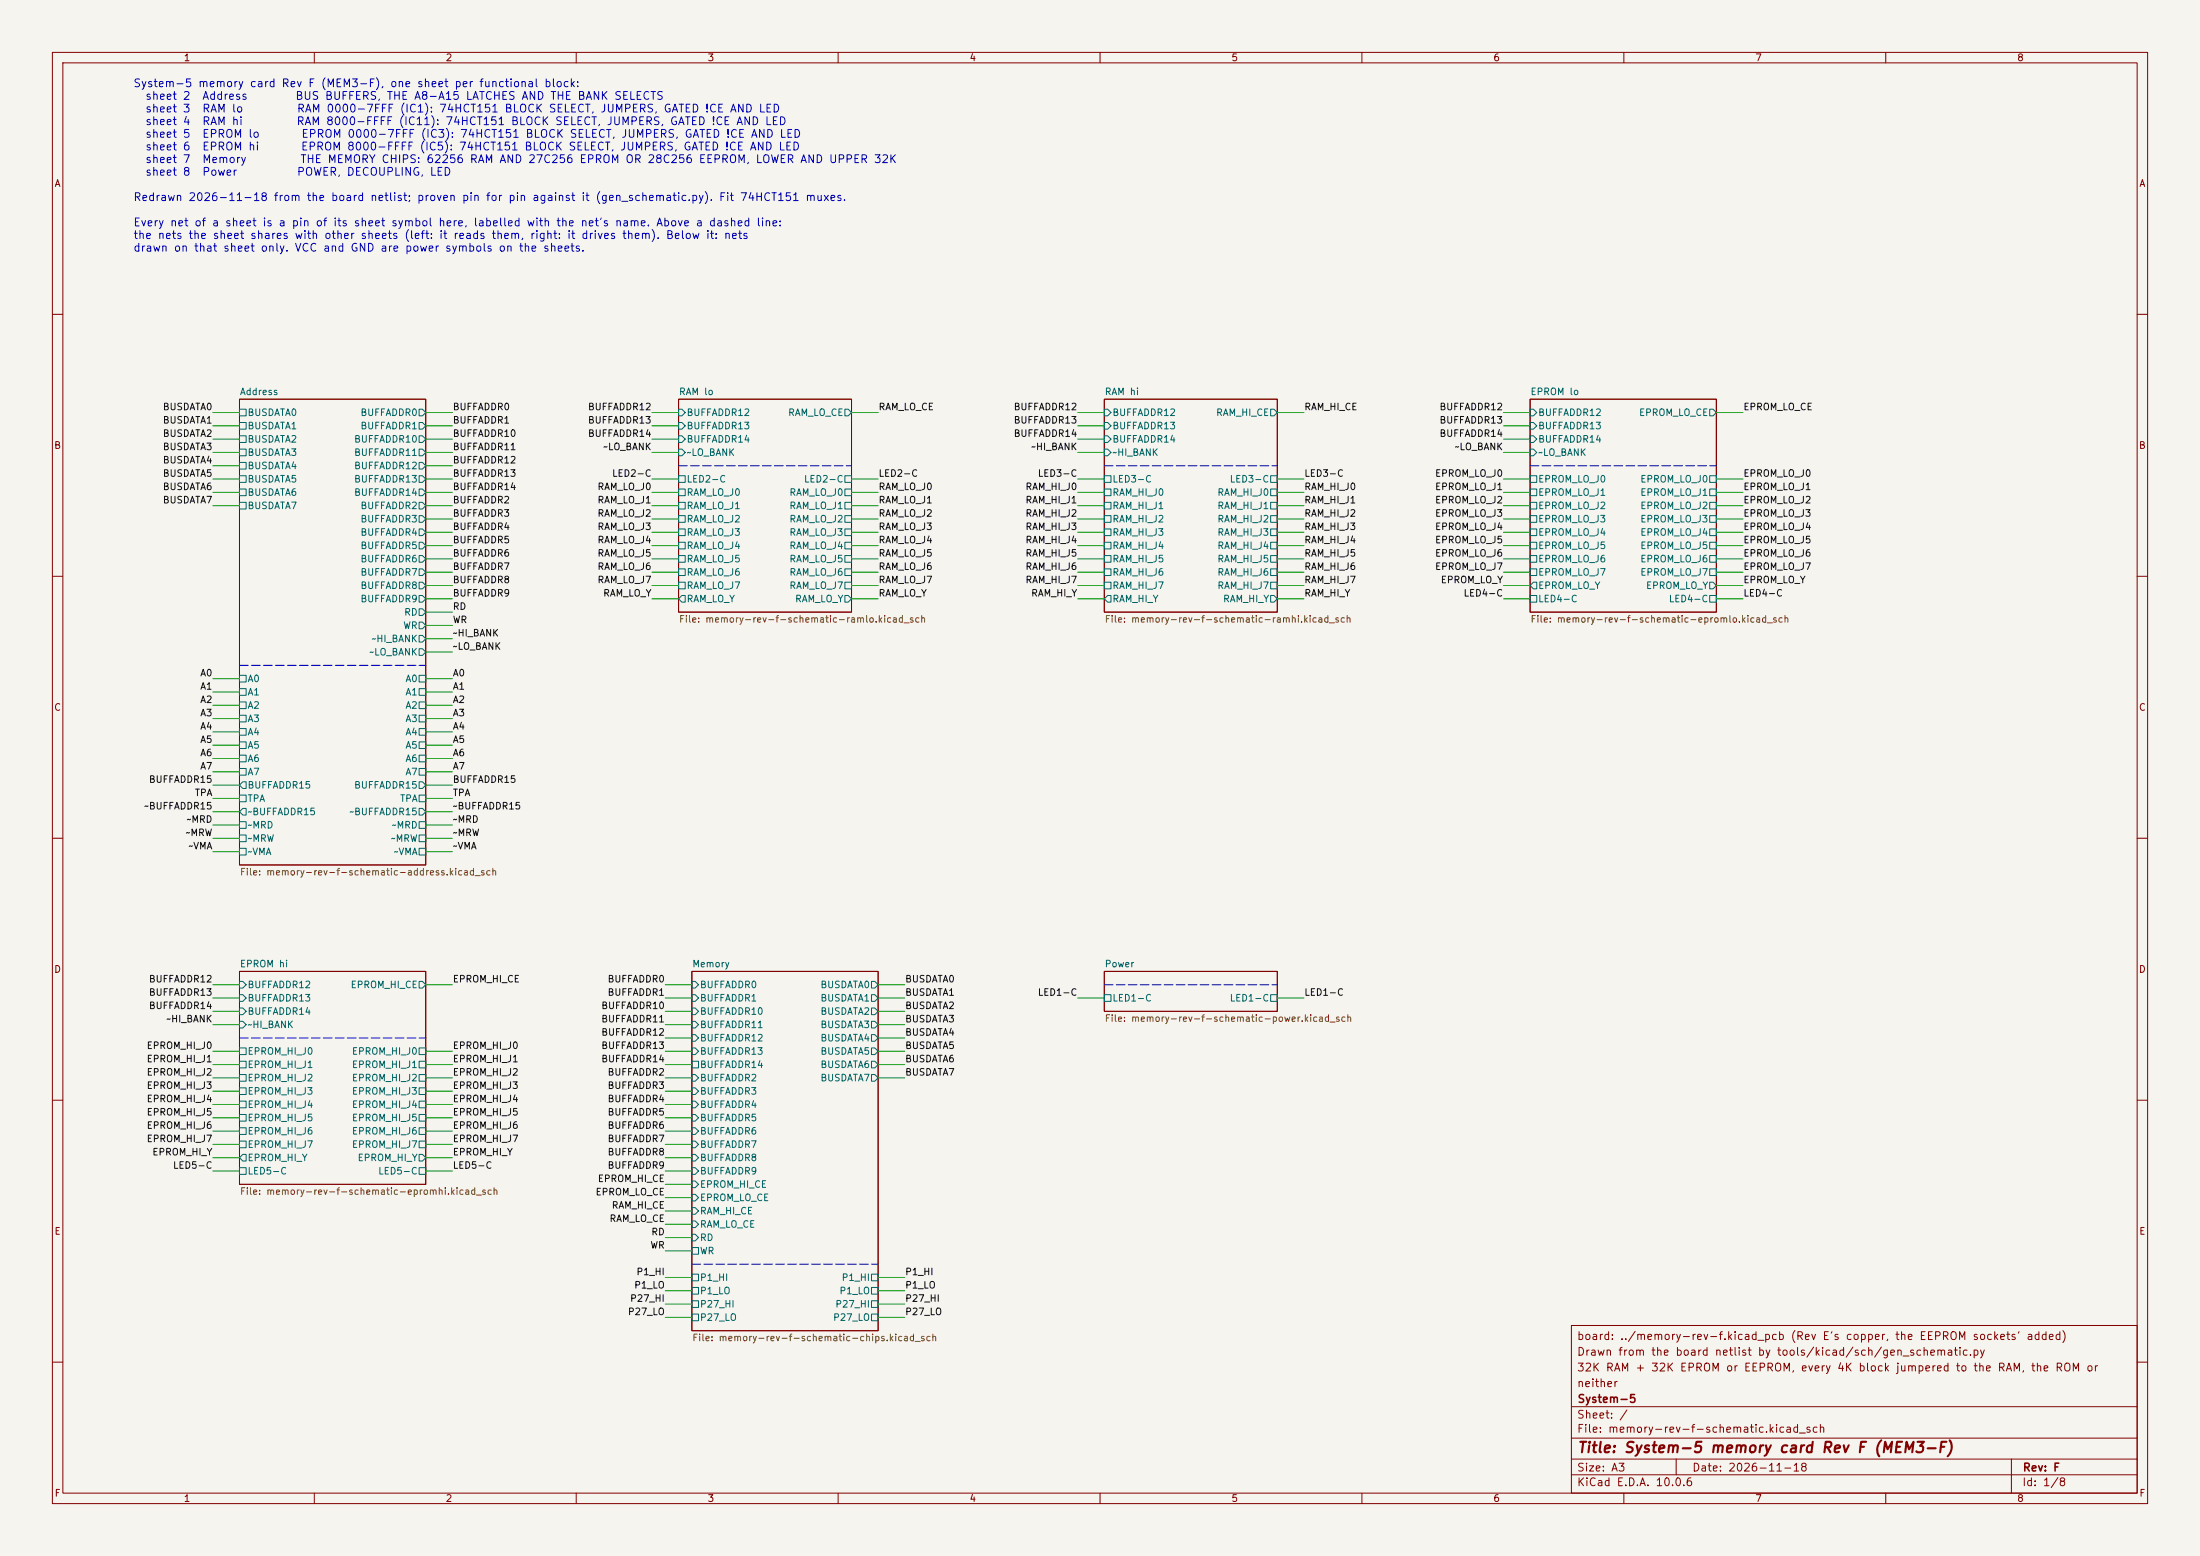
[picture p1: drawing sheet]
<svg xmlns="http://www.w3.org/2000/svg" width="420mm" height="297mm" viewBox="0 0 420 297" stroke-linecap="round" stroke-linejoin="round" font-family="sans-serif">
<path d="M0 0h420v297h-420z" fill="#f5f4ef" stroke="#f5f4ef" stroke-width=".19"/>
<g fill="none" stroke="#840000" stroke-width=".19">
<path d="M10 10h400v277h-400zM12 12h396v273h-396zM60 10v2M110 10v2M160 10v2M210 10v2M260 10v2M310 10v2M360 10v2M10 60h2M45.7 76.2h35.6v88.9h-35.6zM129.5 76.2h33.1v40.6h-33.1z"/>
<path d="M210.8 76.2h33v40.6h-33zM292.1 76.2h35.6v40.6h-35.6zM408 60h2M10 110h2M408 110h2M10 160h2M408 160h2M45.7 185.4h35.6v40.7h-35.6zM132.1 185.4h35.5v68.6h-35.5zM210.8 185.4h33v7.6h-33zM10 210h2M408 210h2"/>
<path d="M300 253h108v32h-108zM10 260h2M300 278.5h108M300 274.5h108M300 268.5h108M320 278.5v3M384 278.5v6.5M408 260h2M60 285v2M110 285v2M160 285v2M210 285v2"/>
<path d="M260 285v2M300 281.5h108M310 285v2M360 285v2"/>
</g>
<g fill="none" stroke="#006464" stroke-width=".19">
<path d="M45.7 78.1h1.3v1.3h-1.3zM80 78.1h.6l.7 .6-.7 .7h-.6zM129.5 78.1h.7l.6 .6-.6 .7h-.7zM161.3 78.1h.6l.7 .6-.7 .7h-.6zM210.8 78.1h.7l.6 .6-.6 .7h-.7zM242.6 78.1h.6l.6 .6-.6 .7h-.6zM292.1 78.1h.6l.7 .6-.7 .7h-.6zM326.4 78.1h.6l.7 .6-.7 .7h-.6zM45.7 80.6h1.3v1.3h-1.3zM45.7 83.2h1.3v1.3h-1.3zM45.7 85.7h1.3v1.3h-1.3zM45.7 88.3h1.3v1.2h-1.3z"/>
<path d="M45.7 90.8h1.3v1.3h-1.3zM45.7 93.3h1.3v1.3h-1.3zM45.7 95.9h1.3v1.3h-1.3zM80 80.6h.6l.7 .7-.7 .6h-.6zM80 83.2h.6l.7 .6-.7 .7h-.6zM80 85.7h.6l.7 .7-.7 .6h-.6zM80 88.3h.6l.7 .6-.7 .6h-.6zM80 90.8h.6l.7 .6-.7 .7h-.6zM80 93.3h.6l.7 .7-.7 .6h-.6zM80 95.9h.6l.7 .6-.7 .7h-.6zM80 98.4h.6l.7 .7-.7 .6h-.6zM129.5 80.6h.7l.6 .7-.6 .6h-.7z"/>
<path d="M129.5 83.2h.7l.6 .6-.6 .7h-.7zM129.5 85.7h.7l.6 .7-.6 .6h-.7zM129.5 90.8h1.3v1.3h-1.3zM129.5 93.3h1.3v1.3h-1.3zM129.5 95.9h1.3v1.3h-1.3zM129.5 98.4h1.3v1.3h-1.3zM161.3 90.8h1.3v1.3h-1.3zM161.3 93.3h1.3v1.3h-1.3zM161.3 95.9h1.3v1.3h-1.3zM161.3 98.4h1.3v1.3h-1.3zM210.8 80.6h.7l.6 .7-.6 .6h-.7zM210.8 83.2h.7l.6 .6-.6 .7h-.7z"/>
<path d="M210.8 85.7h.7l.6 .7-.6 .6h-.7zM210.8 90.8h1.3v1.3h-1.3zM210.8 93.3h1.3v1.3h-1.3zM210.8 95.9h1.3v1.3h-1.3zM210.8 98.4h1.3v1.3h-1.3zM242.6 90.8h1.2v1.3h-1.2zM242.6 93.3h1.2v1.3h-1.2zM242.6 95.9h1.2v1.3h-1.2zM242.6 98.4h1.2v1.3h-1.2zM292.1 80.6h.6l.7 .7-.7 .6h-.6zM292.1 83.2h.6l.7 .6-.7 .7h-.6zM292.1 85.7h.6l.7 .7-.7 .6h-.6z"/>
<path d="M292.1 90.8h1.3v1.3h-1.3zM292.1 93.3h1.3v1.3h-1.3zM292.1 95.9h1.3v1.3h-1.3zM292.1 98.4h1.3v1.3h-1.3zM326.4 90.8h1.3v1.3h-1.3zM326.4 93.3h1.3v1.3h-1.3zM326.4 95.9h1.3v1.3h-1.3zM326.4 98.4h1.3v1.3h-1.3zM80 101h.6l.7 .6-.7 .6h-.6zM80 103.5h.6l.7 .6-.7 .7h-.6zM80 106h.6l.7 .7-.7 .6h-.6zM80 108.6h.6l.7 .6-.7 .7h-.6z"/>
<path d="M80 111.1h.6l.7 .7-.7 .6h-.6zM80 113.7h.6l.7 .6-.7 .6h-.6zM80 116.2h.6l.7 .6-.7 .7h-.6zM80 118.7h.6l.7 .7-.7 .6h-.6zM129.5 101h1.3v1.2h-1.3zM129.5 103.5h1.3v1.3h-1.3zM129.5 106h1.3v1.3h-1.3zM129.5 108.6h1.3v1.3h-1.3zM129.5 111.1h1.3v1.3h-1.3zM130.2 113.7h.6v1.2h-.6l-.7-.6zM161.3 101h1.3v1.2h-1.3zM161.3 103.5h1.3v1.3h-1.3z"/>
<path d="M161.3 106h1.3v1.3h-1.3zM161.3 108.6h1.3v1.3h-1.3zM161.3 111.1h1.3v1.3h-1.3zM161.3 113.7h.6l.7 .6-.7 .6h-.6zM210.8 101h1.3v1.2h-1.3zM210.8 103.5h1.3v1.3h-1.3zM210.8 106h1.3v1.3h-1.3zM210.8 108.6h1.3v1.3h-1.3zM210.8 111.1h1.3v1.3h-1.3zM211.5 113.7h.6v1.2h-.6l-.7-.6zM242.6 101h1.2v1.2h-1.2zM242.6 103.5h1.2v1.3h-1.2z"/>
<path d="M242.6 106h1.2v1.3h-1.2zM242.6 108.6h1.2v1.3h-1.2zM242.6 111.1h1.2v1.3h-1.2zM242.6 113.7h.6l.6 .6-.6 .6h-.6zM292.1 101h1.3v1.2h-1.3zM292.1 103.5h1.3v1.3h-1.3zM292.1 106h1.3v1.3h-1.3zM292.1 108.6h1.3v1.3h-1.3zM292.1 113.7h1.3v1.2h-1.3zM292.7 111.1h.7v1.3h-.7l-.6-.6zM326.4 101h1.3v1.2h-1.3zM326.4 103.5h1.3v1.3h-1.3z"/>
<path d="M326.4 106h1.3v1.3h-1.3zM326.4 108.6h1.3v1.3h-1.3zM326.4 111.1h.6l.7 .7-.7 .6h-.6zM326.4 113.7h1.3v1.2h-1.3zM45.7 128.9h1.3v1.3h-1.3zM45.7 131.4h1.3v1.3h-1.3zM45.7 134h1.3v1.3h-1.3zM45.7 136.5h1.3v1.3h-1.3zM45.7 139.1h1.3v1.2h-1.3zM80 121.3h.6l.7 .6-.7 .7h-.6zM80 123.8h.6l.7 .7-.7 .6h-.6zM80 128.9h1.3v1.3h-1.3z"/>
<path d="M80 131.4h1.3v1.3h-1.3zM80 134h1.3v1.3h-1.3zM80 136.5h1.3v1.3h-1.3zM80 139.1h1.3v1.2h-1.3zM45.7 141.6h1.3v1.3h-1.3zM45.7 144.1h1.3v1.3h-1.3zM45.7 146.7h1.3v1.3h-1.3zM45.7 151.8h1.3v1.2h-1.3zM45.7 156.8h1.3v1.3h-1.3zM45.7 159.4h1.3v1.3h-1.3zM46.4 149.2h.6v1.3h-.6l-.7-.6zM46.4 154.3h.6v1.3h-.6l-.7-.7z"/>
<path d="M80 141.6h1.3v1.3h-1.3zM80 144.1h1.3v1.3h-1.3zM80 146.7h1.3v1.3h-1.3zM80 149.2h.6l.7 .7-.7 .6h-.6zM80 151.8h1.3v1.2h-1.3zM80 154.3h.6l.7 .6-.7 .7h-.6zM80 156.8h1.3v1.3h-1.3zM80 159.4h1.3v1.3h-1.3zM45.7 161.9h1.3v1.3h-1.3zM80 161.9h1.3v1.3h-1.3zM45.7 187.3h.7l.6 .7-.6 .6h-.7zM45.7 189.9h.7l.6 .6-.6 .6h-.7z"/>
<path d="M45.7 192.4h.7l.6 .6-.6 .7h-.7zM45.7 194.9h.7l.6 .7-.6 .6h-.7zM80 187.3h.6l.7 .7-.7 .6h-.6zM132.1 187.3h.6l.6 .7-.6 .6h-.6zM132.1 189.9h.6l.6 .6-.6 .6h-.6zM132.1 192.4h.6l.6 .6-.6 .7h-.6zM132.1 194.9h.6l.6 .7-.6 .6h-.6zM132.1 197.5h.6l.6 .6-.6 .7h-.6zM166.4 187.3h.6l.6 .7-.6 .6h-.6zM166.4 189.9h.6l.6 .6-.6 .6h-.6zM166.4 192.4h.6l.6 .6-.6 .7h-.6zM166.4 194.9h.6l.6 .7-.6 .6h-.6z"/>
<path d="M166.4 197.5h.6l.6 .6-.6 .7h-.6zM210.8 189.9h1.3v1.2h-1.3zM242.6 189.9h1.2v1.2h-1.2zM45.7 200h1.3v1.3h-1.3zM45.7 202.6h1.3v1.2h-1.3zM45.7 205.1h1.3v1.3h-1.3zM45.7 207.6h1.3v1.3h-1.3zM45.7 210.2h1.3v1.3h-1.3zM45.7 212.7h1.3v1.3h-1.3zM45.7 215.3h1.3v1.2h-1.3zM45.7 217.8h1.3v1.3h-1.3zM80 200h1.3v1.3h-1.3z"/>
<path d="M80 202.6h1.3v1.2h-1.3zM80 205.1h1.3v1.3h-1.3zM80 207.6h1.3v1.3h-1.3zM80 210.2h1.3v1.3h-1.3zM80 212.7h1.3v1.3h-1.3zM80 215.3h1.3v1.2h-1.3zM80 217.8h1.3v1.3h-1.3zM132.1 200h.6l.6 .7-.6 .6h-.6zM132.1 202.6h1.2v1.2h-1.2zM132.1 205.1h.6l.6 .6-.6 .7h-.6zM132.1 207.6h.6l.6 .7-.6 .6h-.6zM132.1 210.2h.6l.6 .6-.6 .7h-.6z"/>
<path d="M132.1 212.7h.6l.6 .7-.6 .6h-.6zM132.1 215.3h.6l.6 .6-.6 .6h-.6zM132.1 217.8h.6l.6 .6-.6 .7h-.6zM166.4 200h.6l.6 .7-.6 .6h-.6zM166.4 202.6h.6l.6 .6-.6 .6h-.6zM166.4 205.1h.6l.6 .6-.6 .7h-.6zM45.7 222.9h1.3v1.3h-1.3zM46.4 220.3h.6v1.3h-.6l-.7-.6zM80 220.3h.6l.7 .7-.7 .6h-.6zM80 222.9h1.3v1.3h-1.3zM132.1 220.3h.6l.6 .7-.6 .6h-.6zM132.1 222.9h.6l.6 .6-.6 .7h-.6z"/>
<path d="M132.1 225.4h.6l.6 .7-.6 .6h-.6zM132.1 228h.6l.6 .6-.6 .6h-.6zM132.1 230.5h.6l.6 .6-.6 .7h-.6zM132.1 233h.6l.6 .7-.6 .6h-.6zM132.1 235.6h.6l.6 .6-.6 .7h-.6zM132.1 238.1h1.2v1.3h-1.2zM132.1 243.2h1.2v1.3h-1.2zM132.1 245.7h1.2v1.3h-1.2zM132.1 248.3h1.2v1.3h-1.2zM132.1 250.8h1.2v1.3h-1.2zM166.4 243.2h1.2v1.3h-1.2zM166.4 245.7h1.2v1.3h-1.2z"/>
<path d="M166.4 248.3h1.2v1.3h-1.2zM166.4 250.8h1.2v1.3h-1.2z"/>
</g>
<path d="M129.5 88.9h33.1M210.8 88.9h33M292.1 88.9h35.6M45.7 127h35.6M45.7 198.1h35.6M210.8 188h33M132.1 241.3h35.5" fill="none" stroke="#0000c2" stroke-width=".19" stroke-dasharray="1.7 .6"/>
<g fill="none" stroke="#009600" stroke-width=".19">
<path d="M40.6 78.7h5.1M81.3 78.7h5.1M124.5 78.7h5M162.6 78.7h5M205.7 78.7h5.1M243.8 78.7h5.1M287 78.7h5.1M327.7 78.7h5M40.6 96.5h5.1M40.6 94h5.1M40.6 81.3h5.1M40.6 83.8h5.1"/>
<path d="M40.6 86.4h5.1M40.6 91.4h5.1M40.6 88.9h5.1M81.3 99.1h5.1M81.3 96.5h5.1M81.3 94h5.1M81.3 81.3h5.1M81.3 83.8h5.1M81.3 86.4h5.1M81.3 91.4h5.1M81.3 88.9h5.1M124.5 99.1h5"/>
<path d="M124.5 96.5h5M124.5 94h5M124.5 81.3h5M124.5 83.8h5M124.5 86.4h5M124.5 91.4h5M162.6 99.1h5M162.6 96.5h5M162.6 94h5M162.6 91.4h5M205.7 99.1h5.1M205.7 96.5h5.1"/>
<path d="M205.7 94h5.1M205.7 81.3h5.1M205.7 83.8h5.1M205.7 86.4h5.1M205.7 91.4h5.1M243.8 99.1h5.1M243.8 96.5h5.1M243.8 94h5.1M243.8 91.4h5.1M287 99.1h5.1M287 96.5h5.1M287 94h5.1"/>
<path d="M287 81.3h5.1M287 83.8h5.1M287 86.4h5.1M287 91.4h5.1M327.7 99.1h5M327.7 96.5h5M327.7 94h5M327.7 91.4h5M81.3 109.2h5.1M81.3 104.1h5.1M81.3 111.8h5.1M81.3 114.3h5.1"/>
<path d="M81.3 106.7h5.1M81.3 101.6h5.1M81.3 119.4h5.1M81.3 116.8h5.1M124.5 109.2h5M124.5 104.1h5M124.5 111.8h5M124.5 114.3h5M124.5 106.7h5M124.5 101.6h5M162.6 109.2h5M162.6 104.1h5"/>
<path d="M162.6 111.8h5M162.6 114.3h5M162.6 106.7h5M162.6 101.6h5M205.7 109.2h5.1M205.7 104.1h5.1M205.7 111.8h5.1M205.7 114.3h5.1M205.7 106.7h5.1M205.7 101.6h5.1M243.8 109.2h5.1M243.8 104.1h5.1"/>
<path d="M243.8 111.8h5.1M243.8 114.3h5.1M243.8 106.7h5.1M243.8 101.6h5.1M287 109.2h5.1M287 104.1h5.1M287 111.8h5.1M287 114.3h5.1M287 106.7h5.1M287 101.6h5.1M327.7 109.2h5M327.7 104.1h5"/>
<path d="M327.7 111.8h5M327.7 114.3h5M327.7 106.7h5M327.7 101.6h5M40.6 139.7h5.1M40.6 137.2h5.1M40.6 134.6h5.1M40.6 132.1h5.1M40.6 129.5h5.1M81.3 139.7h5.1M81.3 137.2h5.1M81.3 134.6h5.1"/>
<path d="M81.3 132.1h5.1M81.3 129.5h5.1M81.3 124.5h5.1M81.3 121.9h5.1M40.6 154.9h5.1M40.6 157.5h5.1M40.6 152.4h5.1M40.6 149.9h5.1M40.6 147.3h5.1M40.6 144.8h5.1M40.6 142.2h5.1M81.3 154.9h5.1"/>
<path d="M81.3 157.5h5.1M81.3 152.4h5.1M81.3 149.9h5.1M81.3 147.3h5.1M81.3 144.8h5.1M81.3 142.2h5.1M40.6 160h5.1M40.6 162.6h5.1M81.3 160h5.1M81.3 162.6h5.1M40.6 190.5h5.1M40.6 188h5.1"/>
<path d="M40.6 193h5.1M40.6 195.6h5.1M81.3 188h5.1M127 190.5h5.1M127 188h5.1M127 193h5.1M127 195.6h5.1M127 198.1h5.1M167.6 190.5h5.1M167.6 188h5.1M167.6 193h5.1M167.6 195.6h5.1"/>
<path d="M167.6 198.1h5.1M205.7 190.5h5.1M243.8 190.5h5.1M40.6 205.7h5.1M40.6 208.3h5.1M40.6 210.8h5.1M40.6 213.4h5.1M40.6 215.9h5.1M40.6 200.7h5.1M40.6 203.2h5.1M40.6 218.4h5.1M81.3 205.7h5.1"/>
<path d="M81.3 208.3h5.1M81.3 210.8h5.1M81.3 213.4h5.1M81.3 215.9h5.1M81.3 200.7h5.1M81.3 203.2h5.1M81.3 218.4h5.1M127 205.7h5.1M127 208.3h5.1M127 210.8h5.1M127 213.4h5.1M127 215.9h5.1"/>
<path d="M127 200.7h5.1M127 203.2h5.1M127 218.4h5.1M167.6 205.7h5.1M167.6 200.7h5.1M167.6 203.2h5.1M40.6 223.5h5.1M40.6 221h5.1M81.3 223.5h5.1M81.3 221h5.1M127 223.5h5.1M127 221h5.1"/>
<path d="M127 226.1h5.1M127 228.6h5.1M127 231.1h5.1M127 233.7h5.1M127 236.2h5.1M127 238.8h5.1M127 251.5h5.1M127 243.8h5.1M127 246.4h5.1M127 248.9h5.1M167.6 251.5h5.1M167.6 243.8h5.1"/>
<path d="M167.6 246.4h5.1M167.6 248.9h5.1"/>
</g>
<text font-size="2" fill="#840000" x="301" y="277.8">Title: System-5 memory card Rev F (MEM3-F)</text>
<g font-size="1.5" fill="#0000c2">
<text x="25.4" y="17">System-5 memory card Rev F (MEM3-F), one sheet per functional block:</text>
<text x="27.6" y="19.4">sheet 2</text>
<text x="27.6" y="21.8">sheet 3</text>
<text x="38.5" y="19.4">Address</text>
<text x="38.5" y="21.8">RAM lo</text>
<text x="56.3" y="19.4">BUS BUFFERS, THE A8-A15 LATCHES AND THE BANK SELECTS</text>
<text x="56.6" y="21.8">RAM 0000-7FFF (IC1): 74HCT151 BLOCK SELECT, JUMPERS, GATED !CE AND LED</text>
<text x="27.6" y="24.3">sheet 4</text>
<text x="27.6" y="26.7">sheet 5</text>
<text x="27.6" y="29.1">sheet 6</text>
<text x="38.5" y="24.3">RAM hi</text>
<text x="38.5" y="26.7">EPROM lo</text>
<text x="38.5" y="29.1">EPROM hi</text>
<text x="56.5" y="24.3">RAM 8000-FFFF (IC11): 74HCT151 BLOCK SELECT, JUMPERS, GATED !CE AND LED</text>
<text x="57.4" y="29.1">EPROM 8000-FFFF (IC5): 74HCT151 BLOCK SELECT, JUMPERS, GATED !CE AND LED</text>
<text x="57.4" y="26.7">EPROM 0000-7FFF (IC3): 74HCT151 BLOCK SELECT, JUMPERS, GATED !CE AND LED</text>
<text x="27.6" y="31.5">sheet 7</text>
<text x="27.6" y="33.9">sheet 8</text>
<text x="38.5" y="31.5">Memory</text>
<text x="38.5" y="33.9">Power</text>
<text x="56.6" y="33.9">POWER, DECOUPLING, LED</text>
<text x="57.2" y="31.5">THE MEMORY CHIPS: 62256 RAM AND 27C256 EPROM OR 28C256 EEPROM, LOWER AND UPPER 32K</text>
<text x="25.4" y="38.7">Redrawn 2026-11-18 from the board netlist; proven pin for pin against it (gen_schematic.py). Fit 74HCT151 muxes.</text>
<text x="25.4" y="43.6">Every net of a sheet is a pin of its sheet symbol here, labelled with the net's name. Above a dashed line:</text>
<text x="25.4" y="46">the nets the sheet shares with other sheets (left: it reads them, right: it drives them). Below it: nets</text>
<text x="25.4" y="48.4">drawn on that sheet only. VCC and GND are power symbols on the sheets.</text>
</g>
<g font-size="1.5" fill="#840000">
<text x="300.9" y="256.1">board: ../memory-rev-f.kicad_pcb (Rev E's copper, the EEPROM sockets' added)</text>
<text x="300.9" y="262.1">32K RAM + 32K EPROM or EEPROM, every 4K block jumpered to the RAM, the ROM or</text>
<text x="300.9" y="259.1">Drawn from the board netlist by tools/kicad/sch/gen_schematic.py</text>
<text x="300.9" y="265.1">neither</text>
<text x="301" y="268.1">System-5</text>
<text x="300.9" y="273.8">File: memory-rev-f-schematic.kicad_sch</text>
<text x="300.9" y="271.1">Sheet: /</text>
<text x="300.9" y="281.2">Size: A3</text>
<text x="322.9" y="281.2">Date: 2026-11-18</text>
<text x="386" y="281.2">Rev: F</text>
<text x="300.9" y="284">KiCad E.D.A. 10.0.6</text>
<text x="385.9" y="284">Id: 1/8</text>
</g>
<g font-size="1.3" fill="#840000">
<text x="35" y="12">1</text>
<text x="85" y="12">2</text>
<text x="135" y="12">3</text>
<text x="185" y="12">4</text>
<text x="235" y="12">5</text>
<text x="285" y="12">6</text>
<text x="335" y="12">7</text>
<text x="385" y="12">8</text>
<text x="10.3" y="36">A</text>
<text x="408.3" y="36">A</text>
<text x="10.2" y="86">B</text>
<text x="408.2" y="86">B</text>
<text x="10.2" y="136">C</text>
<text x="408.2" y="136">C</text>
<text x="10.2" y="186">D</text>
<text x="408.2" y="186">D</text>
<text x="10.3" y="236">E</text>
<text x="408.3" y="236">E</text>
<text x="10.3" y="286">F</text>
<text x="35" y="287">1</text>
<text x="85" y="287">2</text>
<text x="135" y="287">3</text>
<text x="185" y="287">4</text>
<text x="235" y="287">5</text>
<text x="285" y="287">6</text>
<text x="335" y="287">7</text>
<text x="385" y="287">8</text>
<text x="408.3" y="286">F</text>
</g>
<g font-size="1.3" fill="#006464">
<text x="45.7" y="75.7">Address</text>
<text x="129.5" y="75.7">RAM lo</text>
<text x="210.8" y="75.7">RAM hi</text>
<text x="292.1" y="75.7">EPROM lo</text>
<text x="47.2" y="79.7">BUSDATA0</text>
<text x="47.2" y="82.2">BUSDATA1</text>
<text x="68.7" y="79.7">BUFFADDR0</text>
<text x="68.7" y="82.2">BUFFADDR1</text>
<text x="131" y="79.7">BUFFADDR12</text>
<text x="131" y="82.2">BUFFADDR13</text>
<text x="150.3" y="79.7">RAM_LO_CE</text>
<text x="212.3" y="79.7">BUFFADDR12</text>
<text x="212.3" y="82.2">BUFFADDR13</text>
<text x="232.1" y="79.7">RAM_HI_CE</text>
<text x="293.5" y="79.7">BUFFADDR12</text>
<text x="293.5" y="82.2">BUFFADDR13</text>
<text x="312.8" y="79.7">EPROM_LO_CE</text>
<text x="47.2" y="84.8">BUSDATA2</text>
<text x="47.2" y="87.3">BUSDATA3</text>
<text x="47.2" y="89.9">BUSDATA4</text>
<text x="67.5" y="84.8">BUFFADDR10</text>
<text x="67.5" y="87.3">BUFFADDR11</text>
<text x="67.5" y="89.9">BUFFADDR12</text>
<text x="131" y="84.8">BUFFADDR14</text>
<text x="131" y="87.3">~LO_BANK</text>
<text x="212.3" y="84.8">BUFFADDR14</text>
<text x="212.3" y="87.3">~HI_BANK</text>
<text x="293.5" y="84.8">BUFFADDR14</text>
<text x="293.5" y="87.3">~LO_BANK</text>
<text x="47.2" y="92.4">BUSDATA5</text>
<text x="47.2" y="94.9">BUSDATA6</text>
<text x="67.5" y="92.4">BUFFADDR13</text>
<text x="67.5" y="94.9">BUFFADDR14</text>
<text x="131" y="92.4">LED2-C</text>
<text x="131" y="94.9">RAM_LO_J0</text>
<text x="150.6" y="94.9">RAM_LO_J0</text>
<text x="153.4" y="92.4">LED2-C</text>
<text x="212.3" y="92.4">LED3-C</text>
<text x="212.3" y="94.9">RAM_HI_J0</text>
<text x="232.3" y="94.9">RAM_HI_J0</text>
<text x="234.7" y="92.4">LED3-C</text>
<text x="293.5" y="92.4">EPROM_LO_J0</text>
<text x="293.5" y="94.9">EPROM_LO_J1</text>
<text x="313" y="92.4">EPROM_LO_J0</text>
<text x="313" y="94.9">EPROM_LO_J1</text>
<text x="47.2" y="97.5">BUSDATA7</text>
<text x="68.7" y="97.5">BUFFADDR2</text>
<text x="68.7" y="100">BUFFADDR3</text>
<text x="131" y="97.5">RAM_LO_J1</text>
<text x="131" y="100">RAM_LO_J2</text>
<text x="150.6" y="97.5">RAM_LO_J1</text>
<text x="150.6" y="100">RAM_LO_J2</text>
<text x="212.3" y="97.5">RAM_HI_J1</text>
<text x="212.3" y="100">RAM_HI_J2</text>
<text x="232.3" y="97.5">RAM_HI_J1</text>
<text x="232.3" y="100">RAM_HI_J2</text>
<text x="293.5" y="97.5">EPROM_LO_J2</text>
<text x="293.5" y="100">EPROM_LO_J3</text>
<text x="313" y="97.5">EPROM_LO_J2</text>
<text x="313" y="100">EPROM_LO_J3</text>
<text x="68.7" y="102.6">BUFFADDR4</text>
<text x="68.7" y="105.1">BUFFADDR5</text>
<text x="68.7" y="107.6">BUFFADDR6</text>
<text x="131" y="102.6">RAM_LO_J3</text>
<text x="131" y="105.1">RAM_LO_J4</text>
<text x="131" y="107.6">RAM_LO_J5</text>
<text x="150.6" y="102.6">RAM_LO_J3</text>
<text x="150.6" y="105.1">RAM_LO_J4</text>
<text x="150.6" y="107.6">RAM_LO_J5</text>
<text x="212.3" y="102.6">RAM_HI_J3</text>
<text x="212.3" y="105.1">RAM_HI_J4</text>
<text x="212.3" y="107.6">RAM_HI_J5</text>
<text x="232.3" y="102.6">RAM_HI_J3</text>
<text x="232.3" y="105.1">RAM_HI_J4</text>
<text x="232.3" y="107.6">RAM_HI_J5</text>
<text x="293.5" y="102.6">EPROM_LO_J4</text>
<text x="293.5" y="105.1">EPROM_LO_J5</text>
<text x="293.5" y="107.6">EPROM_LO_J6</text>
<text x="313" y="102.6">EPROM_LO_J4</text>
<text x="313" y="105.1">EPROM_LO_J5</text>
<text x="313" y="107.6">EPROM_LO_J6</text>
<text x="68.7" y="110.2">BUFFADDR7</text>
<text x="68.7" y="112.7">BUFFADDR8</text>
<text x="131" y="110.2">RAM_LO_J6</text>
<text x="131" y="112.7">RAM_LO_J7</text>
<text x="150.6" y="110.2">RAM_LO_J6</text>
<text x="150.6" y="112.7">RAM_LO_J7</text>
<text x="212.3" y="110.2">RAM_HI_J6</text>
<text x="212.3" y="112.7">RAM_HI_J7</text>
<text x="232.3" y="110.2">RAM_HI_J6</text>
<text x="232.3" y="112.7">RAM_HI_J7</text>
<text x="293.5" y="110.2">EPROM_LO_J7</text>
<text x="293.5" y="112.7">EPROM_LO_Y</text>
<text x="313" y="110.2">EPROM_LO_J7</text>
<text x="314.1" y="112.7">EPROM_LO_Y</text>
<text x="68.7" y="115.3">BUFFADDR9</text>
<text x="77.1" y="117.8">RD</text>
<text x="131" y="115.3">RAM_LO_Y</text>
<text x="151.7" y="115.3">RAM_LO_Y</text>
<text x="212.3" y="115.3">RAM_HI_Y</text>
<text x="233.4" y="115.3">RAM_HI_Y</text>
<text x="293.5" y="115.3">LED4-C</text>
<text x="318.5" y="115.3">LED4-C</text>
<text x="70.4" y="125.4">~LO_BANK</text>
<text x="70.8" y="122.9">~HI_BANK</text>
<text x="76.9" y="120.3">WR</text>
<text x="47.2" y="130.5">A0</text>
<text x="77.3" y="130.5">A0</text>
<text x="47.2" y="133">A1</text>
<text x="47.2" y="135.6">A2</text>
<text x="77.3" y="133">A1</text>
<text x="77.3" y="135.6">A2</text>
<text x="47.2" y="138.1">A3</text>
<text x="47.2" y="140.7">A4</text>
<text x="47.2" y="143.2">A5</text>
<text x="77.3" y="138.1">A3</text>
<text x="77.3" y="140.7">A4</text>
<text x="77.3" y="143.2">A5</text>
<text x="47.2" y="145.7">A6</text>
<text x="47.2" y="148.3">A7</text>
<text x="77.3" y="145.7">A6</text>
<text x="77.3" y="148.3">A7</text>
<text x="47.2" y="150.8">BUFFADDR15</text>
<text x="47.2" y="153.4">TPA</text>
<text x="47.2" y="155.9">~BUFFADDR15</text>
<text x="66.6" y="155.9">~BUFFADDR15</text>
<text x="67.5" y="150.8">BUFFADDR15</text>
<text x="76.3" y="153.4">TPA</text>
<text x="47.2" y="158.4">~MRD</text>
<text x="47.2" y="161">~MRW</text>
<text x="74.5" y="161">~MRW</text>
<text x="74.7" y="158.4">~MRD</text>
<text x="47.2" y="163.5">~VMA</text>
<text x="75.1" y="163.5">~VMA</text>
<text x="45.7" y="184.9">EPROM hi</text>
<text x="132.1" y="184.9">Memory</text>
<text x="210.8" y="184.9">Power</text>
<text x="47.2" y="188.9">BUFFADDR12</text>
<text x="47.2" y="191.5">BUFFADDR13</text>
<text x="66.8" y="188.9">EPROM_HI_CE</text>
<text x="133.5" y="188.9">BUFFADDR0</text>
<text x="133.5" y="191.5">BUFFADDR1</text>
<text x="156.5" y="188.9">BUSDATA0</text>
<text x="156.5" y="191.5">BUSDATA1</text>
<text x="212.3" y="191.5">LED1-C</text>
<text x="234.7" y="191.5">LED1-C</text>
<text x="47.2" y="194">BUFFADDR14</text>
<text x="47.2" y="196.5">~HI_BANK</text>
<text x="133.5" y="194">BUFFADDR10</text>
<text x="133.5" y="196.5">BUFFADDR11</text>
<text x="156.5" y="194">BUSDATA2</text>
<text x="156.5" y="196.5">BUSDATA3</text>
<text x="47.2" y="201.6">EPROM_HI_J0</text>
<text x="67.1" y="201.6">EPROM_HI_J0</text>
<text x="133.5" y="199.1">BUFFADDR12</text>
<text x="133.5" y="201.6">BUFFADDR13</text>
<text x="156.5" y="199.1">BUSDATA4</text>
<text x="156.5" y="201.6">BUSDATA5</text>
<text x="47.2" y="204.2">EPROM_HI_J1</text>
<text x="47.2" y="206.7">EPROM_HI_J2</text>
<text x="47.2" y="209.2">EPROM_HI_J3</text>
<text x="67.1" y="204.2">EPROM_HI_J1</text>
<text x="67.1" y="206.7">EPROM_HI_J2</text>
<text x="67.1" y="209.2">EPROM_HI_J3</text>
<text x="133.5" y="204.2">BUFFADDR14</text>
<text x="133.5" y="206.7">BUFFADDR2</text>
<text x="133.5" y="209.2">BUFFADDR3</text>
<text x="156.5" y="204.2">BUSDATA6</text>
<text x="156.5" y="206.7">BUSDATA7</text>
<text x="47.2" y="211.8">EPROM_HI_J4</text>
<text x="47.2" y="214.3">EPROM_HI_J5</text>
<text x="67.1" y="211.8">EPROM_HI_J4</text>
<text x="67.1" y="214.3">EPROM_HI_J5</text>
<text x="133.5" y="211.8">BUFFADDR4</text>
<text x="133.5" y="214.3">BUFFADDR5</text>
<text x="47.2" y="216.9">EPROM_HI_J6</text>
<text x="47.2" y="219.4">EPROM_HI_J7</text>
<text x="47.2" y="221.9">EPROM_HI_Y</text>
<text x="67.1" y="216.9">EPROM_HI_J6</text>
<text x="67.1" y="219.4">EPROM_HI_J7</text>
<text x="68.2" y="221.9">EPROM_HI_Y</text>
<text x="133.5" y="216.9">BUFFADDR6</text>
<text x="133.5" y="219.4">BUFFADDR7</text>
<text x="133.5" y="221.9">BUFFADDR8</text>
<text x="47.2" y="224.5">LED5-C</text>
<text x="72.1" y="224.5">LED5-C</text>
<text x="133.5" y="224.5">BUFFADDR9</text>
<text x="133.5" y="227">EPROM_HI_CE</text>
<text x="133.5" y="229.6">EPROM_LO_CE</text>
<text x="133.5" y="232.1">RAM_HI_CE</text>
<text x="133.5" y="234.6">RAM_LO_CE</text>
<text x="133.5" y="237.2">RD</text>
<text x="133.5" y="239.7">WR</text>
<text x="133.5" y="244.8">P1_HI</text>
<text x="160.6" y="244.8">P1_HI</text>
<text x="133.5" y="247.3">P1_LO</text>
<text x="133.5" y="249.9">P27_HI</text>
<text x="159.4" y="249.9">P27_HI</text>
<text x="160.1" y="247.3">P1_LO</text>
<text x="133.5" y="252.4">P27_LO</text>
<text x="158.9" y="252.4">P27_LO</text>
</g>
<g font-size="1.3" fill="#0f0f0f">
<text x="31" y="81.2">BUSDATA1</text>
<text x="31" y="83.7">BUSDATA2</text>
<text x="31" y="78.6">BUSDATA0</text>
<text x="86.3" y="78.6">BUFFADDR0</text>
<text x="86.3" y="81.2">BUFFADDR1</text>
<text x="86.3" y="83.7">BUFFADDR10</text>
<text x="112.1" y="78.6">BUFFADDR12</text>
<text x="112.1" y="81.2">BUFFADDR13</text>
<text x="112.1" y="83.7">BUFFADDR14</text>
<text x="167.6" y="78.6">RAM_LO_CE</text>
<text x="193.4" y="78.6">BUFFADDR12</text>
<text x="193.4" y="81.2">BUFFADDR13</text>
<text x="193.4" y="83.7">BUFFADDR14</text>
<text x="248.9" y="78.6">RAM_HI_CE</text>
<text x="274.7" y="83.7">BUFFADDR14</text>
<text x="274.7" y="81.2">BUFFADDR13</text>
<text x="274.7" y="78.6">BUFFADDR12</text>
<text x="332.7" y="78.6">EPROM_LO_CE</text>
<text x="31" y="88.8">BUSDATA4</text>
<text x="31" y="86.2">BUSDATA3</text>
<text x="86.3" y="86.2">BUFFADDR11</text>
<text x="86.3" y="88.8">BUFFADDR12</text>
<text x="115" y="86.2">~LO_BANK</text>
<text x="196.7" y="86.2">~HI_BANK</text>
<text x="277.6" y="86.2">~LO_BANK</text>
<text x="31" y="93.9">BUSDATA6</text>
<text x="31" y="91.3">BUSDATA5</text>
<text x="86.3" y="91.3">BUFFADDR13</text>
<text x="86.3" y="93.9">BUFFADDR14</text>
<text x="114" y="93.9">RAM_LO_J0</text>
<text x="116.7" y="91.3">LED2-C</text>
<text x="167.6" y="91.3">LED2-C</text>
<text x="167.6" y="93.9">RAM_LO_J0</text>
<text x="195.7" y="93.9">RAM_HI_J0</text>
<text x="198" y="91.3">LED3-C</text>
<text x="248.9" y="91.3">LED3-C</text>
<text x="248.9" y="93.9">RAM_HI_J0</text>
<text x="273.9" y="93.9">EPROM_LO_J1</text>
<text x="273.9" y="91.3">EPROM_LO_J0</text>
<text x="332.7" y="93.9">EPROM_LO_J1</text>
<text x="332.7" y="91.3">EPROM_LO_J0</text>
<text x="31" y="96.4">BUSDATA7</text>
<text x="86.3" y="96.4">BUFFADDR2</text>
<text x="86.3" y="98.9">BUFFADDR3</text>
<text x="86.3" y="101.5">BUFFADDR4</text>
<text x="114" y="96.4">RAM_LO_J1</text>
<text x="114" y="98.9">RAM_LO_J2</text>
<text x="114" y="101.5">RAM_LO_J3</text>
<text x="167.6" y="96.4">RAM_LO_J1</text>
<text x="167.6" y="98.9">RAM_LO_J2</text>
<text x="167.6" y="101.5">RAM_LO_J3</text>
<text x="195.7" y="96.4">RAM_HI_J1</text>
<text x="195.7" y="98.9">RAM_HI_J2</text>
<text x="195.7" y="101.5">RAM_HI_J3</text>
<text x="248.9" y="101.5">RAM_HI_J3</text>
<text x="248.9" y="98.9">RAM_HI_J2</text>
<text x="248.9" y="96.4">RAM_HI_J1</text>
<text x="273.9" y="101.5">EPROM_LO_J4</text>
<text x="273.9" y="98.9">EPROM_LO_J3</text>
<text x="273.9" y="96.4">EPROM_LO_J2</text>
<text x="332.7" y="101.5">EPROM_LO_J4</text>
<text x="332.7" y="98.9">EPROM_LO_J3</text>
<text x="332.7" y="96.4">EPROM_LO_J2</text>
<text x="86.3" y="104">BUFFADDR5</text>
<text x="86.3" y="106.6">BUFFADDR6</text>
<text x="114" y="104">RAM_LO_J4</text>
<text x="114" y="106.6">RAM_LO_J5</text>
<text x="167.6" y="104">RAM_LO_J4</text>
<text x="167.6" y="106.6">RAM_LO_J5</text>
<text x="195.7" y="104">RAM_HI_J4</text>
<text x="195.7" y="106.6">RAM_HI_J5</text>
<text x="248.9" y="106.6">RAM_HI_J5</text>
<text x="248.9" y="104">RAM_HI_J4</text>
<text x="273.9" y="106.6">EPROM_LO_J6</text>
<text x="273.9" y="104">EPROM_LO_J5</text>
<text x="332.7" y="106.6">EPROM_LO_J6</text>
<text x="332.7" y="104">EPROM_LO_J5</text>
<text x="86.3" y="109.1">BUFFADDR7</text>
<text x="86.3" y="111.6">BUFFADDR8</text>
<text x="114" y="109.1">RAM_LO_J6</text>
<text x="114" y="111.6">RAM_LO_J7</text>
<text x="167.6" y="109.1">RAM_LO_J6</text>
<text x="167.6" y="111.6">RAM_LO_J7</text>
<text x="195.7" y="109.1">RAM_HI_J6</text>
<text x="195.7" y="111.6">RAM_HI_J7</text>
<text x="248.9" y="109.1">RAM_HI_J6</text>
<text x="248.9" y="111.6">RAM_HI_J7</text>
<text x="273.9" y="109.1">EPROM_LO_J7</text>
<text x="274.9" y="111.6">EPROM_LO_Y</text>
<text x="332.7" y="111.6">EPROM_LO_Y</text>
<text x="332.7" y="109.1">EPROM_LO_J7</text>
<text x="86.3" y="114.2">BUFFADDR9</text>
<text x="86.3" y="116.7">RD</text>
<text x="86.3" y="119.3">WR</text>
<text x="115" y="114.2">RAM_LO_Y</text>
<text x="167.6" y="114.2">RAM_LO_Y</text>
<text x="196.7" y="114.2">RAM_HI_Y</text>
<text x="248.9" y="114.2">RAM_HI_Y</text>
<text x="279.3" y="114.2">LED4-C</text>
<text x="332.7" y="114.2">LED4-C</text>
<text x="86.3" y="121.8">~HI_BANK</text>
<text x="86.3" y="124.3">~LO_BANK</text>
<text x="38.1" y="129.4">A0</text>
<text x="38.1" y="132">A1</text>
<text x="86.3" y="129.4">A0</text>
<text x="86.3" y="132">A1</text>
<text x="38.1" y="134.5">A2</text>
<text x="38.1" y="137">A3</text>
<text x="86.3" y="134.5">A2</text>
<text x="86.3" y="137">A3</text>
<text x="38.1" y="139.6">A4</text>
<text x="38.1" y="142.1">A5</text>
<text x="86.3" y="139.6">A4</text>
<text x="86.3" y="142.1">A5</text>
<text x="28.3" y="149.7">BUFFADDR15</text>
<text x="38.1" y="144.7">A6</text>
<text x="38.1" y="147.2">A7</text>
<text x="86.3" y="144.7">A6</text>
<text x="86.3" y="147.2">A7</text>
<text x="86.3" y="149.7">BUFFADDR15</text>
<text x="27.4" y="154.8">~BUFFADDR15</text>
<text x="37.1" y="152.3">TPA</text>
<text x="86.3" y="152.3">TPA</text>
<text x="86.3" y="154.8">~BUFFADDR15</text>
<text x="35.3" y="159.9">~MRW</text>
<text x="35.5" y="157.4">~MRD</text>
<text x="86.3" y="157.4">~MRD</text>
<text x="86.3" y="159.9">~MRW</text>
<text x="35.9" y="162.4">~VMA</text>
<text x="86.3" y="162.4">~VMA</text>
<text x="28.3" y="190.4">BUFFADDR13</text>
<text x="28.3" y="187.8">BUFFADDR12</text>
<text x="86.3" y="187.8">EPROM_HI_CE</text>
<text x="115.9" y="190.4">BUFFADDR1</text>
<text x="115.9" y="187.8">BUFFADDR0</text>
<text x="172.7" y="190.4">BUSDATA1</text>
<text x="172.7" y="187.8">BUSDATA0</text>
<text x="198" y="190.4">LED1-C</text>
<text x="248.9" y="190.4">LED1-C</text>
<text x="28.3" y="192.9">BUFFADDR14</text>
<text x="31.6" y="195.5">~HI_BANK</text>
<text x="114.7" y="198">BUFFADDR12</text>
<text x="114.7" y="195.5">BUFFADDR11</text>
<text x="114.7" y="192.9">BUFFADDR10</text>
<text x="172.7" y="198">BUSDATA4</text>
<text x="172.7" y="195.5">BUSDATA3</text>
<text x="172.7" y="192.9">BUSDATA2</text>
<text x="27.9" y="203.1">EPROM_HI_J1</text>
<text x="27.9" y="200.5">EPROM_HI_J0</text>
<text x="86.3" y="200.5">EPROM_HI_J0</text>
<text x="86.3" y="203.1">EPROM_HI_J1</text>
<text x="114.7" y="203.1">BUFFADDR14</text>
<text x="114.7" y="200.5">BUFFADDR13</text>
<text x="172.7" y="203.1">BUSDATA6</text>
<text x="172.7" y="200.5">BUSDATA5</text>
<text x="27.9" y="208.2">EPROM_HI_J3</text>
<text x="27.9" y="205.6">EPROM_HI_J2</text>
<text x="86.3" y="208.2">EPROM_HI_J3</text>
<text x="86.3" y="205.6">EPROM_HI_J2</text>
<text x="115.9" y="208.2">BUFFADDR3</text>
<text x="115.9" y="205.6">BUFFADDR2</text>
<text x="172.7" y="205.6">BUSDATA7</text>
<text x="27.9" y="215.8">EPROM_HI_J6</text>
<text x="27.9" y="213.2">EPROM_HI_J5</text>
<text x="27.9" y="210.7">EPROM_HI_J4</text>
<text x="86.3" y="215.8">EPROM_HI_J6</text>
<text x="86.3" y="213.2">EPROM_HI_J5</text>
<text x="86.3" y="210.7">EPROM_HI_J4</text>
<text x="115.9" y="215.8">BUFFADDR6</text>
<text x="115.9" y="213.2">BUFFADDR5</text>
<text x="115.9" y="210.7">BUFFADDR4</text>
<text x="27.9" y="218.3">EPROM_HI_J7</text>
<text x="29" y="220.9">EPROM_HI_Y</text>
<text x="86.3" y="220.9">EPROM_HI_Y</text>
<text x="86.3" y="218.3">EPROM_HI_J7</text>
<text x="115.9" y="220.9">BUFFADDR8</text>
<text x="115.9" y="218.3">BUFFADDR7</text>
<text x="32.9" y="223.4">LED5-C</text>
<text x="86.3" y="223.4">LED5-C</text>
<text x="114" y="225.9">EPROM_HI_CE</text>
<text x="115.9" y="223.4">BUFFADDR9</text>
<text x="113.6" y="228.5">EPROM_LO_CE</text>
<text x="116.2" y="233.6">RAM_LO_CE</text>
<text x="116.7" y="231">RAM_HI_CE</text>
<text x="124.1" y="238.6">WR</text>
<text x="124.2" y="236.1">RD</text>
<text x="121.4" y="243.7">P1_HI</text>
<text x="172.7" y="243.7">P1_HI</text>
<text x="119.8" y="251.3">P27_LO</text>
<text x="120.2" y="248.8">P27_HI</text>
<text x="121" y="246.3">P1_LO</text>
<text x="172.7" y="248.8">P27_HI</text>
<text x="172.7" y="246.3">P1_LO</text>
<text x="172.7" y="251.3">P27_LO</text>
</g>
<g font-size="1.3" fill="#725600">
<text x="129.5" y="119.1">File: memory-rev-f-schematic-ramlo.kicad_sch</text>
<text x="210.8" y="119.1">File: memory-rev-f-schematic-ramhi.kicad_sch</text>
<text x="292.1" y="119.1">File: memory-rev-f-schematic-epromlo.kicad_sch</text>
<text x="45.7" y="167.4">File: memory-rev-f-schematic-address.kicad_sch</text>
<text x="210.8" y="195.3">File: memory-rev-f-schematic-power.kicad_sch</text>
<text x="45.7" y="228.4">File: memory-rev-f-schematic-epromhi.kicad_sch</text>
<text x="132.1" y="256.3">File: memory-rev-f-schematic-chips.kicad_sch</text>
</g>
</svg>
